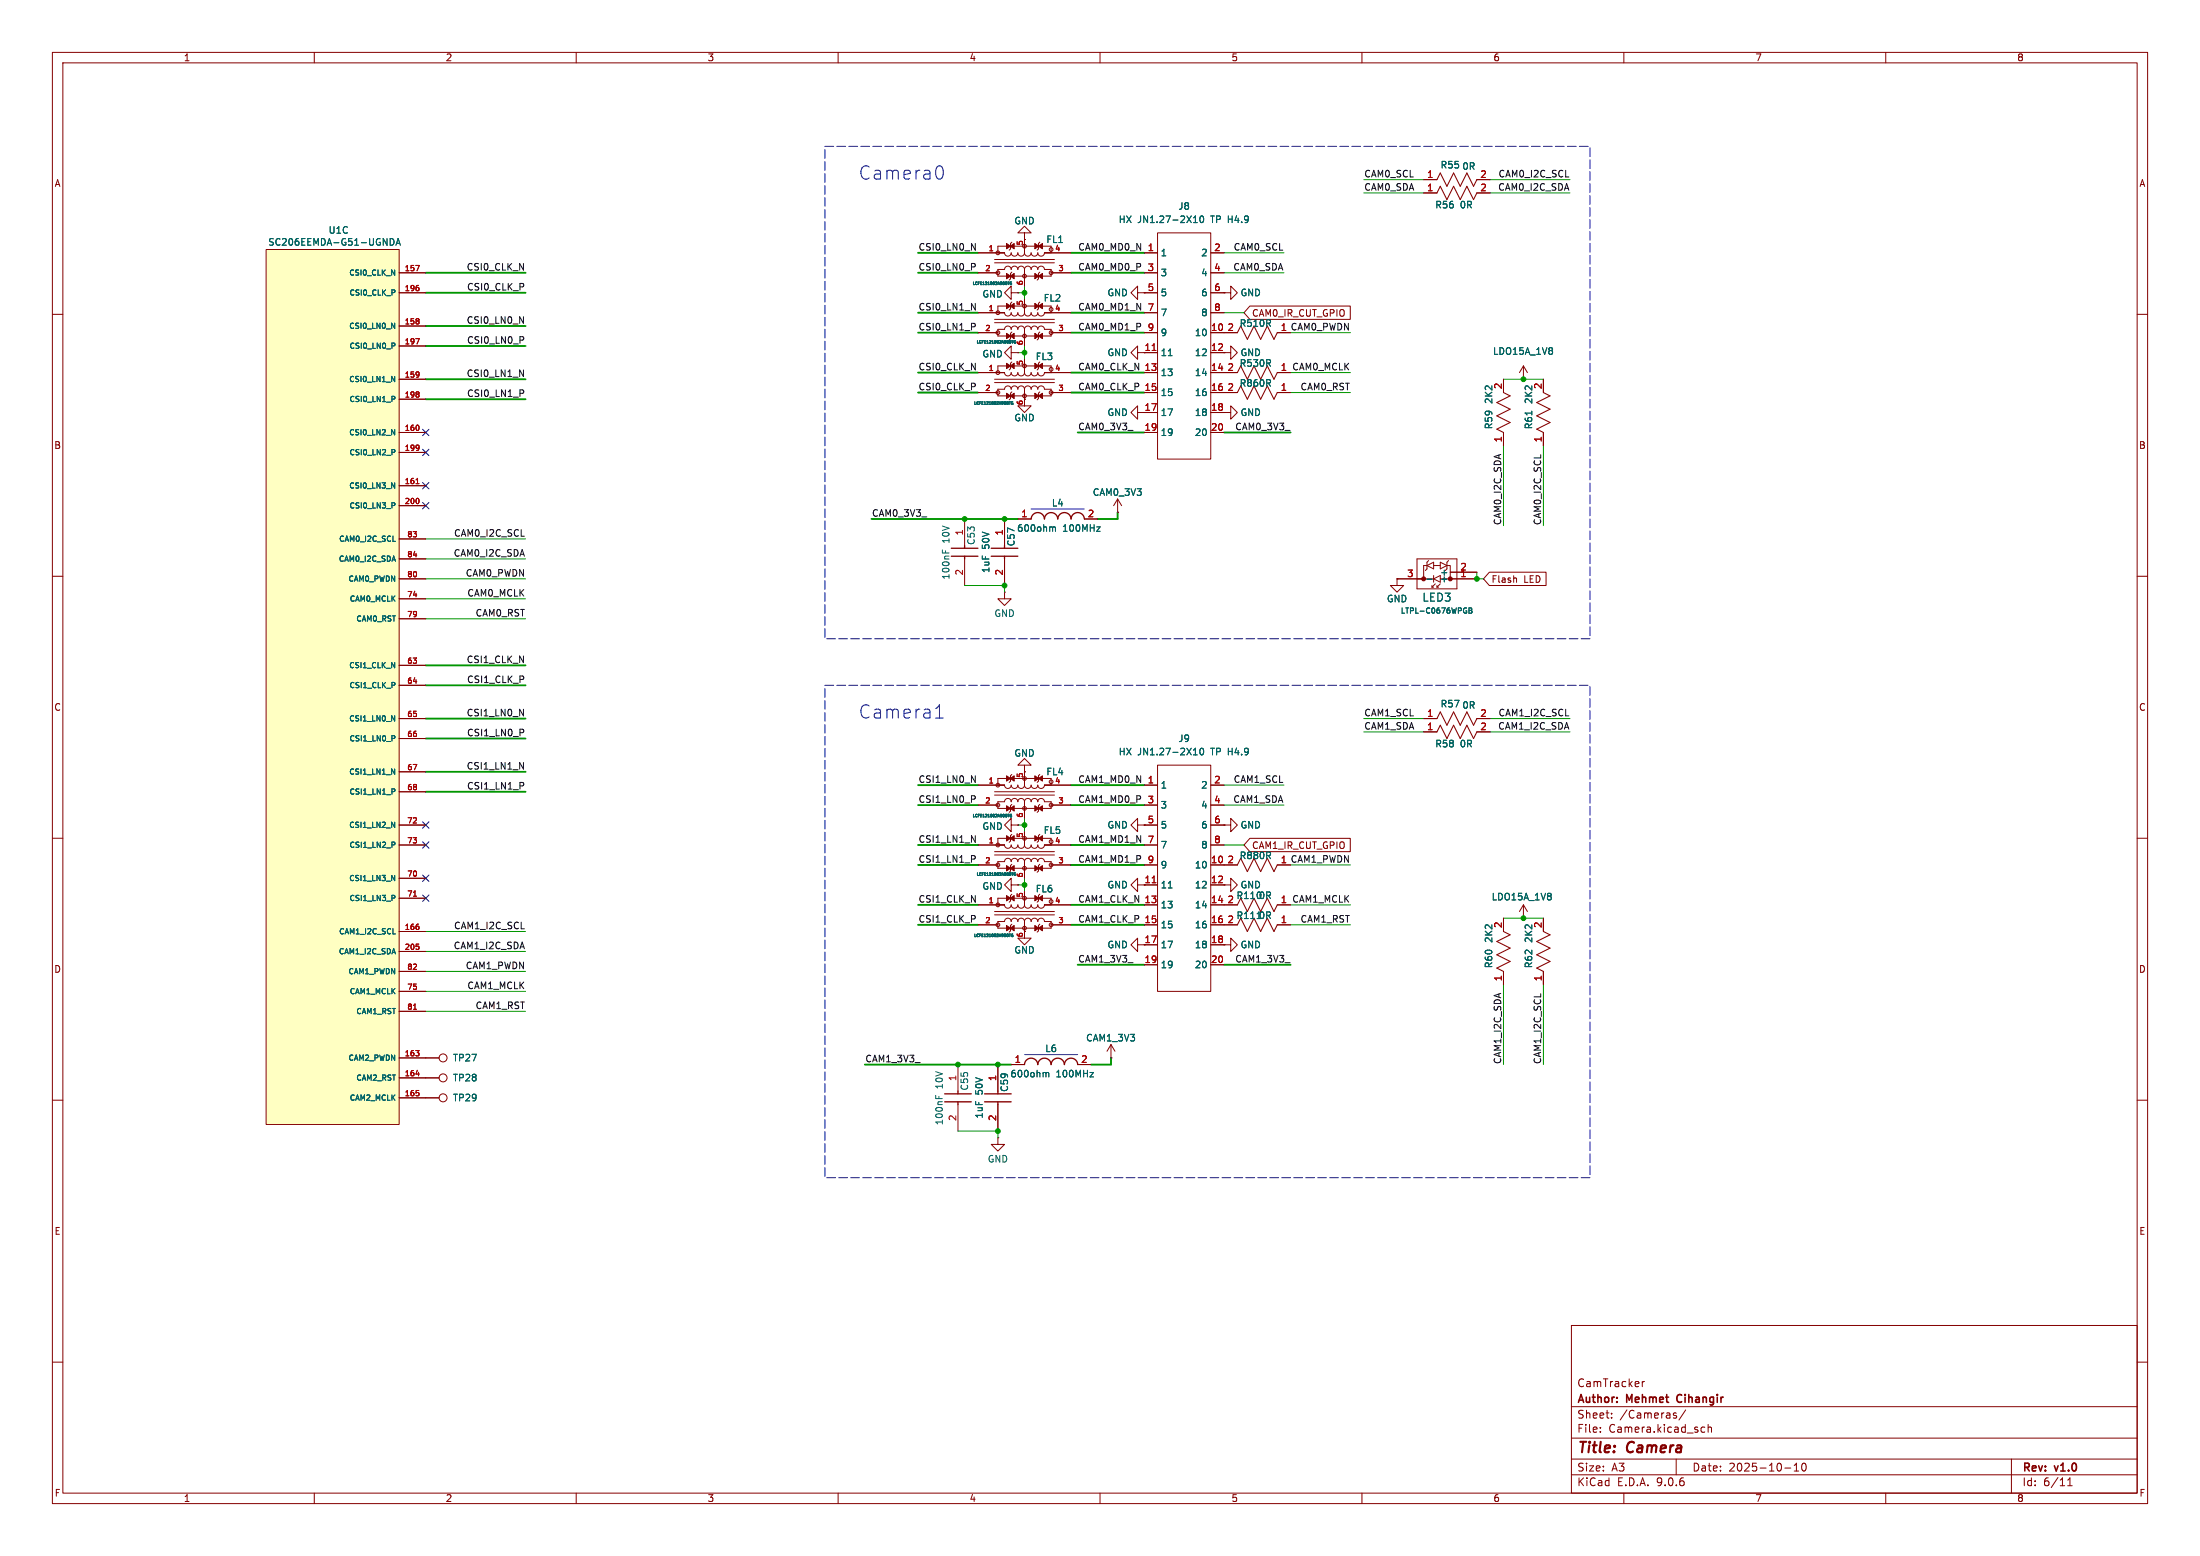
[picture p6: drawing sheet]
<svg xmlns="http://www.w3.org/2000/svg" width="420mm" height="297mm" viewBox="0 0 420 297" stroke-linecap="round" stroke-linejoin="round" font-family="sans-serif">
<g fill="none" stroke="#840000" stroke-width=".19">
<path d="M10 10h400v277h-400zM12 12h396v273h-396zM60 10v2M110 10v2M160 10v2M210 10v2M260 10v2M310 10v2M360 10v2M271.8 34.3h2.5M281.9 34.3h2.6M195.6 44.5h1.2l-1.2-1.3-1.3 1.3h1.3v1.2"/>
<path d="M195.6 45.7h.1M218.4 48.3h2.6M218.4 52.1h2.6M218.4 55.9h2.6M218.4 59.7h2.6M221 44.5h10.1v43.1h-10.1zM231.1 48.3h2.6M231.1 52.1h2.6M231.1 55.9h2.6M231.1 59.7h2.6M10 60h2M218.4 63.5h2.6"/>
<path d="M218.4 67.3h2.6M218.4 71.1h2.6M218.4 74.9h2.6M218.4 78.7h2.6M231.1 63.5h5.1M231.1 67.3h2.6M231.1 71.1h5.1M231.1 74.9h5.1M231.1 78.7h2.6M243.8 63.5h2.6M243.8 71.1h2.6M243.8 74.9h2.6"/>
<path d="M408 60h2M184.1 99.1v5M191.8 99.1v5M194.3 99.1h2.5M207 99.1h2.5M218.4 82.6h2.6M231.1 82.6h2.6M10 110h2M184.1 106.7v5.1M191.8 106.7v5.1M266.7 110.5h7M270.5 106.7h7.6v5.7h-7.6z"/>
<path d="M272.4 108h-.6v2.5M272.4 108l1.3-.7v1.3zM272.7 107l-.3 .3v1.3l-.3 .3M273.4 112.1h.3M273.4 111.8v.3M273.7 108h1.3M273.7 109.9v1.2M273.7 110.5l1.3 .6M274 111.4l-.6 .7M274.3 112.1h.3M274.3 111.8v.3M275 107.3l1.2 .7-1.2 .6z"/>
<path d="M275 111.4l-.7 .7M275 109.9l-1.3 .6M275.6 110.5h6.3M276.2 108h.7v2.5M276.5 107l-.3 .3v1.3M276.9 109.2h5M408 110h2M10 160h2M186.7 149.9h5.1a.63 .63 0 0 0 .6 .6 .63 .63 0 0 0 .6-.6 .63 .63 0 0 0 .7 .6 .63 .63 0 0 0 .6-.6 .63 .63 0 0 0 .6 .6 .63 .63 0 0 0 .7-.6M186.7 153.7h3.8M189.9 151.8h11.4M189.9 151.1h11.4"/>
<path d="M190.5 153h1.3a.63 .63 0 0 1 .6-.6 .63 .63 0 0 1 .6 .6 .63 .63 0 0 1 .7-.6 .63 .63 0 0 1 .6 .6 .63 .63 0 0 1 .6-.6 .63 .63 0 0 1 .7 .6 .63 .63 0 0 1 .6-.6 .63 .63 0 0 1 .6 .6 .63 .63 0 0 1 .7-.6 .63 .63 0 0 1 .6 .6 .63 .63 0 0 1 .7-.6 .63 .63 0 0 1 .6 .6h1.3v1.3h-10.2zM190.5 149.9v-1.3h10.2v1.3M193.2 153.5l-.3 .3v1l-.2 .3M193.2 147.8l-.3 .3v1l-.2 .3M195.6 149.9a.63 .63 0 0 0 .6 .6 .63 .63 0 0 0 .6-.6 .63 .63 0 0 0 .7 .6 .63 .63 0 0 0 .6-.6 .63 .63 0 0 0 .7 .6 .63 .63 0 0 0 .6-.6h5.1M195.6 147.3v2.6M195.6 153v3.2M198.5 153.5l-.3 .3v1l-.2 .3M198.5 147.8l-.3 .3v1l-.2 .3M200.7 153.7h3.8M408 160h2M186.7 172.7h5.1a.63 .63 0 0 0 .6 .7 .63 .63 0 0 0 .6-.7 .63 .63 0 0 0 .7 .7 .63 .63 0 0 0 .6-.7 .63 .63 0 0 0 .6 .7 .63 .63 0 0 0 .7-.7"/>
<path d="M186.7 176.5h3.8M189.9 174.6h11.4M189.9 174h11.4M190.5 175.9h1.3a.63 .63 0 0 1 .6-.6 .63 .63 0 0 1 .6 .6 .63 .63 0 0 1 .7-.6 .63 .63 0 0 1 .6 .6 .63 .63 0 0 1 .6-.6 .63 .63 0 0 1 .7 .6 .63 .63 0 0 1 .6-.6 .63 .63 0 0 1 .6 .6 .63 .63 0 0 1 .7-.6 .63 .63 0 0 1 .6 .6 .63 .63 0 0 1 .7-.6 .63 .63 0 0 1 .6 .6h1.3v1.3h-10.2zM190.5 172.7v-1.2h10.2v1.2M193.2 170.7l-.3 .2v1.1l-.2 .2M193.2 176.4l-.3 .3v1l-.2 .2M195.6 172.7a.63 .63 0 0 0 .6 .7 .63 .63 0 0 0 .6-.7 .63 .63 0 0 0 .7 .7 .63 .63 0 0 0 .6-.7 .63 .63 0 0 0 .7 .7 .63 .63 0 0 0 .6-.7h5.1M195.6 175.9v3.2h-1.3l1.3 1.2 1.2-1.2h-1.2v-1.3M195.6 177.8h.1M195.6 170.2v2.5M198.2 170.9v1.1l-.2 .2"/>
<path d="M198.5 176.4l-.3 .3v1l-.2 .2M200.7 176.5h3.8M233.7 168.9h1.2v-1.3l1.3 1.3-1.3 1.3v-1.3M233.7 168.9h.1M233.7 176.5h2.5M243.8 176.5h2.6M287 175.3v2.5M294.6 175.3v2.5M233.7 180.3h1.2v-1.2l1.3 1.2-1.3 1.3v-1.3M233.7 180.3h.1M287 185.4v2.6M294.6 185.4v2.6"/>
<path d="M10 210h2M81.3 201.9h2.5M81.3 209.6h2.5M81.3 205.7h2.5M408 210h2M300 253h108v32h-108zM10 260h2M300 278.5h108M300 274.5h108M300 268.5h108M305.5 273.2v.2M305.5 272.5v.1"/>
<path d="M307.7 270.5v.2M307.7 269.8v.1M313.5 263.7v1M313.9 263.7l-.2 .1-.2 .2M319.5 269.8h.5M319.5 270.1l.5 .2 .1 .1-.1 .2-.4 .1M320 278.5v3M321.8 269.1l-1.3 1.9M324.9 273.3h.5M324.9 272.5h.5M326.1 272.5l.2-.1 .4 .1v.9M326.1 271.9v1.5"/>
<path d="M342.5 279.7l.4-.4v1.5M344.1 279.4l.2-.1a.8 .8 0 0 1 .5 .7 .8 .8 0 0 1-.5 .8l-.2-.2-.2-.4zM384 278.5v6.5M408 260h2M60 285v2M110 285v2M160 285v2M210 285v2M260 285v2M300 281.5h108M310 285v2M340.7 280.2h1.2"/>
<path d="M342.5 280.8h.9M360 285v2M394.7 283.6h.9M394.7 282.5l.5-.4v1.5"/>
<circle cx="190.5" cy="153.7" r=".36"/>
<circle cx="190.5" cy="149.9" r=".36"/>
<circle cx="195.6" cy="148.6" r=".36"/>
<circle cx="195.6" cy="154.3" r=".36"/>
<circle cx="200.7" cy="149.2" r=".36"/>
<circle cx="200.7" cy="153.7" r=".36"/>
<circle cx="190.5" cy="176.5" r=".36"/>
<circle cx="190.5" cy="172.7" r=".36"/>
<circle cx="195.6" cy="177.2" r=".36"/>
<circle cx="195.6" cy="171.5" r=".36"/>
<circle cx="200.7" cy="172.1" r=".36"/>
<circle cx="200.7" cy="176.5" r=".36"/>
<circle cx="84.6" cy="209.5" r=".76"/>
<circle cx="84.6" cy="205.7" r=".76"/>
<circle cx="84.6" cy="201.9" r=".76"/>
</g>
<path d="M320.3 266.4l-.2 .4 .2 .7" fill="none" stroke="#840000" stroke-width=".3"/>
<path d="M274.3 34.3l.7-1.3 1.2 2.6 1.3-2.6 1.3 2.6 1.2-2.6 1.3 2.6 .6-1.3M236.2 63.5l.7-1.3 1.2 2.6 1.3-2.6 1.3 2.6 1.2-2.6 1.3 2.6 .6-1.3M236.2 74.9l.7-1.2 1.2 2.5 1.3-2.5 1.3 2.5 1.2-2.5 1.3 2.5 .6-1.3M236.2 71.1l.7-1.2 1.2 2.5 1.3-2.5 1.3 2.5 1.2-2.5 1.3 2.5 .6-1.3M236.2 176.5l.7-1.2 1.2 2.5 1.3-2.5 1.3 2.5 1.2-2.5 1.3 2.5 .6-1.3M287 177.8l1.3 .6-2.6 1.3 2.6 1.3-2.6 1.2 2.6 1.3-2.6 1.3 1.3 .6M294.6 177.8l1.3 .6-2.5 1.3 2.5 1.3-2.5 1.2 2.5 1.3-2.5 1.3 1.2 .6" fill="none" stroke="#840000" stroke-width=".2"/>
<path d="M196.8 99.1a1.27 1.27 0 0 1 1.3-1.3 1.27 1.27 0 0 1 1.3 1.3 1.27 1.27 0 0 1 1.3-1.3 1.27 1.27 0 0 1 1.2 1.3 1.27 1.27 0 0 1 1.3-1.3 1.27 1.27 0 0 1 1.3 1.3 1.27 1.27 0 0 1 1.2-1.3 1.27 1.27 0 0 1 1.3 1.3M181.6 104.6h5.1M181.6 106.2h5.1M184.1 104.1v.5M184.1 106.2v.5M189.2 104.6h5.1M189.2 106.2h5.1M191.8 104.1v.5M191.8 106.2v.5" fill="none" stroke="#840000" stroke-width=".25"/>
<path d="M196.8 97.2h10.2" fill="none" stroke="#00f" stroke-width=".19"/>
<g fill="none" stroke="#006464" stroke-width=".19">
<path d="M227.8 42.5h.8M228 41.5l.2-.3v1.3M229.2 41.3l.2-.1a.68 .68 0 0 1 .4 .7 .68 .68 0 0 1-.4 .6l-.3-.5zM223 67.9h.8M239.4 62.3h.7M179.9 104.9v.7M180.5 105.1v.5M200.9 100.8l.2-.2h.3l.1 .8M209.4 100.6h.6l-.6 .8h.6M272.4 110.6h1M280.4 116h.4l.2 .2-.2 .3 .2 .1v.3l-.2 .1h-.4zM280.4 116.5h.4"/>
<path d="M192.4 155.4h.3M193.1 155.4a.23 .23 0 0 0-.3 .3 .23 .23 0 0 0 .3 .2l-.1-.2M192.6 178.3h.3M193.4 178.3a.23 .23 0 0 0-.3 .2 .23 .23 0 0 0 .3 .2l-.1-.1"/>
</g>
<g fill="#840000" stroke="#840000" stroke-width=".19">
<path d="M192.8 154.3l.8-.5v1z"/>
<path d="M192.8 148.6l.8-.5v1z"/>
<path d="M192.2 153.8l.7 .5-.7 .5z"/>
<path d="M192.2 148.1l.7 .5-.7 .5z"/>
<path d="M198.2 154.3l.8-.5v1z"/>
<path d="M198.2 148.6l.8-.5v1z"/>
<path d="M197.5 153.8l.8 .5-.8 .5z"/>
<path d="M197.5 148.1l.8 .5-.8 .5z"/>
<path d="M192.8 177.2l.8-.5v1z"/>
<path d="M192.8 171.5l.8-.6v1.1z"/>
<path d="M192.2 176.7l.7 .5-.7 .5z"/>
<path d="M192.2 170.9l.7 .6-.7 .5z"/>
<path d="M198.2 177.2l.8-.5v1z"/>
<path d="M198.2 171.5l.8-.6v1.1z"/>
<path d="M197.5 176.7l.8 .5-.8 .5z"/>
<path d="M197.5 170.9l.8 .6-.8 .5z"/>
<circle cx="276.9" cy="110.5" r=".38"/>
<circle cx="271.8" cy="110.5" r=".38"/>
</g>
<path d="M220 66.9h.7" fill="none" stroke="#a90000" stroke-width=".19"/>
<path d="M50.8 47.6h25.4v167h-25.4z" fill="#ffffc2"/>
<g fill="none" stroke="#840000" stroke-width=".19">
<path d="M271.8 36.8h2.5M271.8 34.3h2.5M281.9 36.8h2.6M281.9 34.3h2.6M50.8 47.6h25.4v167h-25.4zM76.2 52.1h5.1M76.2 55.9h5.1M186.7 48.3h5.1a.63 .63 0 0 0 .6 .6 .63 .63 0 0 0 .6-.6 .63 .63 0 0 0 .7 .6 .63 .63 0 0 0 .6-.6 .63 .63 0 0 0 .6 .6 .63 .63 0 0 0 .7-.6M186.7 59.7h5.1a.63 .63 0 0 0 .6 .6 .63 .63 0 0 0 .6-.6 .63 .63 0 0 0 .7 .6 .63 .63 0 0 0 .6-.6 .63 .63 0 0 0 .6 .6 .63 .63 0 0 0 .7-.6M186.7 52.1h3.8M189.9 50.2h11.4M189.9 49.5h11.4"/>
<path d="M190.5 51.4h1.3a.63 .63 0 0 1 .6-.6 .63 .63 0 0 1 .6 .6 .63 .63 0 0 1 .7-.6 .63 .63 0 0 1 .6 .6 .63 .63 0 0 1 .6-.6 .63 .63 0 0 1 .7 .6 .63 .63 0 0 1 .6-.6 .63 .63 0 0 1 .6 .6 .63 .63 0 0 1 .7-.6 .63 .63 0 0 1 .6 .6 .63 .63 0 0 1 .7-.6 .63 .63 0 0 1 .6 .6h1.3v1.3h-10.2zM190.5 48.3v-1.3h10.2v1.3M190.5 59.7v-1.3h10.2v1.3M193 55.9v-1.3l-1.2 1.3 1.2 1.3v-1.3h1.3M193.2 46.2l-.3 .3v1l-.2 .3M193.2 51.9l-.3 .3v1l-.2 .3M193.2 57.7l-.3 .2v1l-.2 .3M194.3 55.9h.1M195.6 48.3a.63 .63 0 0 0 .6 .6 .63 .63 0 0 0 .6-.6 .63 .63 0 0 0 .7 .6 .63 .63 0 0 0 .6-.6 .63 .63 0 0 0 .7 .6 .63 .63 0 0 0 .6-.6h5.1M195.6 59.7a.63 .63 0 0 0 .6 .6 .63 .63 0 0 0 .6-.6 .63 .63 0 0 0 .7 .6 .63 .63 0 0 0 .6-.6 .63 .63 0 0 0 .7 .6 .63 .63 0 0 0 .6-.6h5.1M195.6 45.7h.1M195.6 45.7v2.6"/>
<path d="M195.6 51.4v3.2M195.6 57.2v2.5M198.5 46.2l-.3 .3v1l-.2 .3M198.5 51.9l-.3 .3v1l-.2 .3M198.5 57.7l-.3 .2v1l-.2 .3M200.7 52.1h3.8M217.2 55.9v-1.3l-1.3 1.3 1.3 1.3v-1.3h1.2M218.4 55.9h.1M218.4 52.1h2.6M218.4 55.9h2.6M218.4 48.3h2.6M218.4 59.7h2.6"/>
<path d="M231.1 52.1h2.6M231.1 55.9h2.6M231.1 48.3h2.6M231.1 59.7h2.6M233.7 55.9h1.2v-1.3l1.3 1.3-1.3 1.3v-1.3M233.7 55.9h.1M238.6 58.4h19.2v2.6h-19.2l-1.1-1.3zM76.2 62.2h5.1M76.2 66h5.1M76.2 72.4h5.1M76.2 76.2h5.1M186.7 71.1h5.1a.63 .63 0 0 0 .6 .7 .63 .63 0 0 0 .6-.7 .63 .63 0 0 0 .7 .7 .63 .63 0 0 0 .6-.7 .63 .63 0 0 0 .6 .7 .63 .63 0 0 0 .7-.7"/>
<path d="M186.7 63.5h3.8M186.7 74.9h3.8M189.9 72.4h11.4M189.9 61.6h11.4M189.9 61h11.4M189.9 73h11.4M190.5 62.9h1.3a.63 .63 0 0 1 .6-.7 .63 .63 0 0 1 .6 .7 .63 .63 0 0 1 .7-.7 .63 .63 0 0 1 .6 .7 .63 .63 0 0 1 .6-.7 .63 .63 0 0 1 .7 .7 .63 .63 0 0 1 .6-.7 .63 .63 0 0 1 .6 .7 .63 .63 0 0 1 .7-.7 .63 .63 0 0 1 .6 .7 .63 .63 0 0 1 .7-.7 .63 .63 0 0 1 .6 .7h1.3v1.2h-10.2zM190.5 74.3h1.3a.63 .63 0 0 1 .6-.6 .63 .63 0 0 1 .6 .6 .63 .63 0 0 1 .7-.6 .63 .63 0 0 1 .6 .6 .63 .63 0 0 1 .6-.6 .63 .63 0 0 1 .7 .6 .63 .63 0 0 1 .6-.6 .63 .63 0 0 1 .6 .6 .63 .63 0 0 1 .7-.6 .63 .63 0 0 1 .6 .6 .63 .63 0 0 1 .7-.6 .63 .63 0 0 1 .6 .6h1.3v1.3h-10.2zM190.5 71.1v-1.2h10.2v1.2M193 67.3v-1.3l-1.2 1.3 1.2 1.3v-1.3h1.3M193.2 63.4l-.3 .2v1l-.2 .3M193.2 69.1l-.3 .2v1.1l-.2 .2"/>
<path d="M193.2 74.8l-.3 .3v1l-.2 .2M194.3 67.3h.1M195.6 71.1a.63 .63 0 0 0 .6 .7 .63 .63 0 0 0 .6-.7 .63 .63 0 0 0 .7 .7 .63 .63 0 0 0 .6-.7 .63 .63 0 0 0 .7 .7 .63 .63 0 0 0 .6-.7h5.1M195.6 74.3v3.2h-1.3l1.3 1.2 1.2-1.2h-1.2v-1.3M195.6 76.2h.1M195.6 62.9v3.1M195.6 68.6v2.5M198.2 69.3v1.1l-.2 .2M198.5 63.4l-.3 .2v1l-.2 .3M198.5 74.8l-.3 .3v1l-.2 .2M200.7 63.5h3.8M200.7 74.9h3.8"/>
<path d="M217.2 67.3v-1.3l-1.3 1.3 1.3 1.3v-1.3h3.8M217.2 78.7v-1.2l-1.3 1.2 1.3 1.3v-1.3h3.8M218.4 63.5h2.6M218.4 71.1h2.6M218.4 74.9h2.6M231.1 63.5h5.1M231.1 71.1h5.1M231.1 74.9h5.1M231.1 67.3h2.6M231.1 78.7h2.6M233.7 78.7h1.2v-1.2l1.3 1.2-1.3 1.3v-1.3M233.7 78.7h.1"/>
<path d="M233.7 67.3h1.2v-1.3l1.3 1.3-1.3 1.3v-1.3M233.7 67.3h.1M243.8 63.5h2.6M243.8 71.1h2.6M243.8 74.9h2.6M287 72.4v2.5M290.8 72.4h.1M290.8 69.9v2.5M290.8 69.9l-.7 1.2M290.8 69.9l.8 1.2M294.6 72.4v2.5M76.2 82.6h5.1"/>
<path d="M76.2 86.4h5.1M76.2 92.7h5.1M76.2 96.5h5.1M191.8 99.1v5M194.3 99.1h2.5M207 99.1h2.5M213.4 97.8h.1M213.4 95.3l-.8 1.2M213.4 95.3l.7 1.2M213.4 95.3v2.5M218.4 82.6h2.6M231.1 82.6h2.6"/>
<path d="M287 82.6v2.5M294.6 82.6v2.5M76.2 102.9h5.1M76.2 106.7h5.1M76.2 110.5h5.1M76.2 114.3h5.1M76.2 118.1h5.1M191.8 113v1.3h1.2l-1.2 1.3-1.3-1.3h1.3M191.8 113h.1M191.8 106.7v5.1M266.7 110.5v1.3h1.3l-1.3 1.2-1.3-1.2h1.3M266.7 110.5h.1"/>
<path d="M266.7 110.5h5.1M276.9 110.5h5M276.9 109.2h5M284.3 109.2h10.8v2.6h-10.8l-1.1-1.3zM289.5 110.4v.8M76.2 127h5.1M76.2 130.8h5.1M76.2 137.2h5.1M271.8 137.2h2.5M271.8 139.7h2.5M281.9 137.2h2.6M281.9 139.7h2.6"/>
<path d="M76.2 141h5.1M76.2 147.3h5.1M76.2 151.1h5.1M76.2 157.5h5.1M186.7 149.9h5.1M186.7 153.7h3.8M193 157.5v-1.3l-1.2 1.3 1.2 1.3v-1.3h1.3M193.2 159.3l-.3 .2v1l-.2 .3M194.3 157.5h.1M195.6 146.1h1.2l-1.2-1.3-1.3 1.3h1.3v1.2M195.6 147.3h.1M195.6 147.3v1.3"/>
<path d="M195.6 154.9v1.3M195.6 158.8v2.5M198.5 159.3l-.3 .2v1l-.2 .3M199.4 149.9h5.1M200.7 153.7h3.8M217.2 157.5v-1.3l-1.3 1.3 1.3 1.3v-1.3h1.2M218.4 157.5h.1M218.4 157.5h2.6M218.4 149.9h2.6M218.4 153.7h2.6M221 146.1h10.1v43.1h-10.1zM231.1 157.5h2.6"/>
<path d="M231.1 149.9h2.6M231.1 153.7h2.6M233.7 157.5h1.2v-1.3l1.3 1.3-1.3 1.3v-1.3M233.7 157.5h.1M76.2 161.3h5.1M76.2 167.6h5.1M76.2 171.5h5.1M76.2 177.8h5.1M186.7 161.3h5.1a.63 .63 0 0 0 .6 .6 .63 .63 0 0 0 .6-.6 .63 .63 0 0 0 .7 .6 .63 .63 0 0 0 .6-.6 .63 .63 0 0 0 .6 .6 .63 .63 0 0 0 .7-.6M186.7 165.1h3.8M186.7 172.7h5.1M186.7 176.5h3.8"/>
<path d="M189.9 163.2h11.4M189.9 162.6h11.4M190.5 164.5h1.3a.63 .63 0 0 1 .6-.7 .63 .63 0 0 1 .6 .7 .63 .63 0 0 1 .7-.7 .63 .63 0 0 1 .6 .7 .63 .63 0 0 1 .6-.7 .63 .63 0 0 1 .7 .7 .63 .63 0 0 1 .6-.7 .63 .63 0 0 1 .6 .7 .63 .63 0 0 1 .7-.7 .63 .63 0 0 1 .6 .7 .63 .63 0 0 1 .7-.7 .63 .63 0 0 1 .6 .7h1.3v1.2h-10.2zM190.5 161.3v-1.3h10.2v1.3M193 168.9v-1.3l-1.2 1.3 1.2 1.3v-1.3h1.3M193.2 165l-.3 .2v1l-.2 .3M194.3 168.9h.1M195.6 161.3a.63 .63 0 0 0 .6 .6 .63 .63 0 0 0 .6-.6 .63 .63 0 0 0 .7 .6 .63 .63 0 0 0 .6-.6 .63 .63 0 0 0 .7 .6 .63 .63 0 0 0 .6-.6h5.1M195.6 177.8h.1M195.6 164.5v3.1M195.6 170.2v1.3M195.6 177.8v1.3"/>
<path d="M198.5 165l-.3 .2v1l-.2 .3M199.4 172.7h5.1M200.7 165.1h3.8M200.7 176.5h3.8M217.2 168.9v-1.3l-1.3 1.3 1.3 1.3v-1.3h3.8M218.4 161.3h2.6M218.4 165.1h2.6M218.4 172.7h2.6M218.4 176.5h2.6M231.1 161.3h2.6M231.1 165.1h5.1M231.1 168.9h2.6"/>
<path d="M231.1 172.7h5.1M231.1 176.5h5.1M233.7 168.9h.1M238.6 160h19.2v2.6h-19.2l-1.1-1.3zM243.8 165.1h2.6M243.8 172.7h2.6M243.8 176.5h2.6M287 175.3v2.5M290.8 175.3h.1M290.8 172.7l-.7 1.3M290.8 172.7l.8 1.3M290.8 172.7v2.6"/>
<path d="M294.6 175.3v2.5M76.2 181.6h5.1M76.2 185.4h5.1M76.2 189.2h5.1M76.2 193h5.1M212.1 199.4l-.8 1.3M212.1 199.4l.8 1.3M212.1 199.4v2.5M217.2 180.3v-1.2l-1.3 1.2 1.3 1.3v-1.3h3.8M218.4 184.2h2.6M231.1 180.3h2.6M231.1 184.2h2.6"/>
<path d="M233.7 180.3h.1M287 185.4v2.6M294.6 185.4v2.6M76.2 201.9h7.6M76.2 205.7h7.6M76.2 209.6h7.6M182.9 203.2v5.1M182.9 210.8v5.1M190.5 217.2v1.2h1.3l-1.3 1.3-1.3-1.3h1.3M190.5 217.2h.1M190.5 203.2v5.1M190.5 210.8v5.1"/>
<path d="M193 203.2h2.6M205.7 203.2h2.6M212.1 201.9h.1"/>
<circle cx="190.5" cy="52.1" r=".36"/>
<circle cx="190.5" cy="59.7" r=".36"/>
<circle cx="190.5" cy="48.3" r=".36"/>
<circle cx="195.6" cy="52.7" r=".36"/>
<circle cx="195.6" cy="47" r=".36"/>
<circle cx="195.6" cy="58.4" r=".36"/>
<circle cx="200.7" cy="47.6" r=".36"/>
<circle cx="200.7" cy="52.1" r=".36"/>
<circle cx="200.7" cy="59.1" r=".36"/>
<circle cx="190.5" cy="74.9" r=".36"/>
<circle cx="190.5" cy="63.5" r=".36"/>
<circle cx="190.5" cy="71.1" r=".36"/>
<circle cx="195.6" cy="69.9" r=".36"/>
<circle cx="195.6" cy="64.1" r=".36"/>
<circle cx="195.6" cy="75.6" r=".36"/>
<circle cx="200.7" cy="74.9" r=".36"/>
<circle cx="200.7" cy="70.5" r=".36"/>
<circle cx="200.7" cy="63.5" r=".36"/>
<circle cx="190.5" cy="165.1" r=".36"/>
<circle cx="190.5" cy="161.3" r=".36"/>
<circle cx="195.6" cy="160" r=".36"/>
<circle cx="195.6" cy="165.7" r=".36"/>
<circle cx="200.7" cy="160.7" r=".36"/>
<circle cx="200.7" cy="165.1" r=".36"/>
</g>
<g fill="none" stroke="#a90000" stroke-width=".19">
<path d="M79.4 50.7h.6l-.4 1M79.9 55v.4M79.4 64.6h.6l-.4 1.1M79.9 60.9v.3M79.9 61.4v.3M79.9 71.1v.7M79.9 74.9v.2M79.9 75.3v.4M80 71.4l-.1 .1M220 66.9h.7M79.4 92.3h.6M79.9 81.3v.7"/>
<path d="M79.9 85.1v.6M79.9 95.3v.6M80 85.4l-.1 .1M78.9 171.1h.6M79.9 176.9v.4M220 168.5h.7M78.9 192.7h.6M79.9 180.7v.4M79.4 200.5h.6l-.3 .4M79.4 205h.6M79.9 201v.4M79.9 208.6v.5"/>
</g>
<g fill="none" stroke="#006464" stroke-width=".19">
<path d="M74.5 45.5a.64 .64 0 0 1 .7 .7 .64 .64 0 0 1-.7 .6zM75.6 46.8l.4-1.3 .4 1.3M75.7 46.4h.6M192.4 53.8h.3M193.1 53.8a.23 .23 0 0 0-.3 .3 .23 .23 0 0 0 .3 .2l-.1-.2M227.8 42.5h.8M228 41.5l.2-.3v1.3M229.2 41.3l.2-.1a.68 .68 0 0 1 .4 .7 .68 .68 0 0 1-.4 .6l-.3-.5zM74.8 61.7l.5 1v-1M74.8 71.8l.5 1.1v-1.1M75.2 65.5l.2 .2-.2 .3M75.2 75.6l.2 .2-.2 .4"/>
<path d="M192.6 76.7h.3M193.1 65h.3M193.4 76.7a.23 .23 0 0 0-.3 .2 .23 .23 0 0 0 .3 .2l-.1-.1M193.8 65.3h.1M193.9 65a.24 .24 0 0 0-.3 .3 .24 .24 0 0 0 .3 .2M223 67.9h.8M239.4 62.3h.7M292.4 78.5v.7M296.3 66.5v.3M296.3 67v.5M74.8 82l.5 1v-1M74.8 92.2l.5 1v-1"/>
<path d="M75.2 85.8l.2 .2-.2 .3M75.2 96l.2 .2-.2 .3M200.9 100.8l.2-.2h.3l.1 .8M209.4 100.6h.6l-.6 .8h.6M272.4 110.6h1M280.4 116h.4l.2 .2-.2 .3 .2 .1v.3l-.2 .1h-.4zM280.4 116.5h.4M74.8 136.6l.5 1v-1M74.8 146.8l.5 1v-1M74.8 156.9l.5 1v-1M75.2 140.4l.2 .2-.2 .3M75.2 150.6l.2 .2-.2 .3"/>
<path d="M192.4 155.4h.3M193.1 155.4a.23 .23 0 0 0-.3 .3 .23 .23 0 0 0 .3 .2l-.1-.2M227.8 144.1h.8M228 143.1l.2-.3v1.3M229.2 142.9l.2-.1a.68 .68 0 0 1 .4 .7 .68 .68 0 0 1-.4 .6l-.3-.5zM74.8 167.1l.5 1v-1M75.2 160.7l.2 .2-.2 .4M75.2 170.9l.2 .2-.2 .3M192.6 178.3h.3M193.1 166.6h.3M193.4 178.3a.23 .23 0 0 0-.3 .2 .23 .23 0 0 0 .3 .2l-.1-.1M193.8 166.9h.1"/>
<path d="M193.9 166.6a.24 .24 0 0 0-.3 .3 .24 .24 0 0 0 .3 .2M223 169.5h.8M296.1 170.6v.3M296.1 171.2v.5M178.6 209.1v.6M179.2 209.3v.4M199.7 204.9l.2-.2 .3 .1v.8M208.1 204.7h.6l-.6 .9h.6"/>
</g>
<g fill="#840000" stroke="#840000" stroke-width=".19">
<path d="M192.8 165.7l.8-.5v1z"/>
<path d="M192.8 160l.8-.5v1z"/>
<path d="M192.2 165.2l.7 .5-.7 .5z"/>
<path d="M192.2 159.5l.7 .5-.7 .5z"/>
<path d="M198.2 165.7l.8-.5v1z"/>
<path d="M198.2 160l.8-.5v1z"/>
<path d="M197.5 165.2l.8 .5-.8 .5z"/>
<path d="M197.5 159.5l.8 .5-.8 .5z"/>
<path d="M192.8 52.7l.8-.5v1z"/>
<path d="M192.8 47l.8-.5v1z"/>
<path d="M192.2 52.2l.7 .5-.7 .5z"/>
<path d="M192.2 46.5l.7 .5-.7 .5z"/>
<path d="M198.2 52.7l.8-.5v1z"/>
<path d="M198.2 47l.8-.5v1z"/>
<path d="M197.5 52.2l.8 .5-.8 .5z"/>
<path d="M197.5 46.5l.8 .5-.8 .5z"/>
<path d="M192.8 64.1l.8-.5v1z"/>
<path d="M192.8 58.4l.8-.5v1z"/>
<path d="M192.2 63.6l.7 .5-.7 .5z"/>
<path d="M192.2 57.9l.7 .5-.7 .5z"/>
<path d="M198.2 64.1l.8-.5v1z"/>
<path d="M198.2 58.4l.8-.5v1z"/>
<path d="M197.5 63.6l.8 .5-.8 .5z"/>
<path d="M197.5 57.9l.8 .5-.8 .5z"/>
<path d="M192.8 75.6l.8-.5v1z"/>
<path d="M192.8 69.9l.8-.6v1.1z"/>
<path d="M192.2 75.1l.7 .5-.7 .5z"/>
<path d="M192.2 69.3l.7 .6-.7 .5z"/>
<path d="M198.2 75.6l.8-.5v1z"/>
<path d="M198.2 69.9l.8-.6v1.1z"/>
<path d="M197.5 75.1l.8 .5-.8 .5z"/>
<path d="M197.5 69.3l.8 .6-.8 .5z"/>
</g>
<path d="M274.3 36.8l.7-1.2 1.2 2.5 1.3-2.5 1.3 2.5 1.2-2.5 1.3 2.5 .6-1.3M287 74.9l1.3 .7-2.6 1.2 2.6 1.3-2.6 1.3 2.6 1.2-2.6 1.3 1.3 .7M294.6 74.9l1.3 .7-2.5 1.2 2.5 1.3-2.5 1.3 2.5 1.2-2.5 1.3 1.2 .7M274.3 137.2l.7-1.3 1.2 2.5 1.3-2.5 1.3 2.5 1.2-2.5 1.3 2.5 .6-1.2M274.3 139.7l.7-1.3 1.2 2.6 1.3-2.6 1.3 2.6 1.2-2.6 1.3 2.6 .6-1.3M236.2 165.1l.7-1.3 1.2 2.6 1.3-2.6 1.3 2.6 1.2-2.6 1.3 2.6 .6-1.3M236.2 172.7l.7-1.2 1.2 2.5 1.3-2.5 1.3 2.5 1.2-2.5 1.3 2.5 .6-1.3" fill="none" stroke="#840000" stroke-width=".2"/>
<path d="M180.3 208.8h5.1M180.3 210.3h5.1M182.9 208.3v.5M182.9 210.3v.5M188 208.8h5M188 210.3h5M190.5 208.3v.5M190.5 210.3v.5M195.6 203.2a1.27 1.27 0 0 1 1.2-1.2 1.27 1.27 0 0 1 1.3 1.2 1.27 1.27 0 0 1 1.3-1.2 1.27 1.27 0 0 1 1.3 1.2 1.27 1.27 0 0 1 1.2-1.2 1.27 1.27 0 0 1 1.3 1.2 1.27 1.27 0 0 1 1.3-1.2 1.27 1.27 0 0 1 1.2 1.2" fill="none" stroke="#840000" stroke-width=".25"/>
<path d="M195.6 201.3h10.1" fill="none" stroke="#00f" stroke-width=".19"/>
<g fill="none" stroke="#0f0f0f" stroke-width=".19">
<path d="M185.5 46.5l.7 1.2v-1.2M185.5 57.9l.7 1.3v-1.3M186.1 50.3l.1 .2-.1 .4M99.2 60.4l.7 1.3v-1.3M99.2 70.6l.7 1.3v-1.3M99.9 64.3l.1 .2-.1 .4M99.9 74.5l.1 .2-.1 .3M186.1 61.8l.1 .2-.1 .3M99.2 135.4l.7 1.2v-1.2M99.9 139.2l.1 .2-.1 .4M99.2 145.5l.7 1.3v-1.3M99.9 149.4l.1 .2-.1 .4"/>
<path d="M185.5 148.1l.7 1.2v-1.2M185.5 159.5l.7 1.3v-1.3M186.1 151.9l.1 .2-.1 .4M186.1 163.4l.1 .2-.1 .3"/>
</g>
<g fill="none" stroke="#009600" stroke-width=".36">
<path d="M81.3 55.9h19M81.3 52.1h19M175.3 48.3h11.4M175.3 52.1h11.4M175.3 59.7h11.4M204.5 48.3h13.9M204.5 52.1h13.9M204.5 59.7h13.9M81.3 76.2h19M81.3 66h19M81.3 62.2h19M81.3 72.4h19"/>
<path d="M175.3 63.5h11.4M175.3 74.9h11.4M175.3 71.1h11.4M204.5 63.5h13.9M204.5 74.9h13.9M204.5 71.1h13.9M166.4 99.1h27.9M205.7 82.6h12.7M213.4 97.8v1.3h-3.9M233.7 82.6h12.7M81.3 130.8h19M81.3 127h19"/>
<path d="M81.3 137.2h19M81.3 151.1h19M81.3 141h19M81.3 147.3h19M175.3 149.9h11.4M175.3 153.7h11.4M204.5 149.9h13.9M204.5 153.7h13.9M175.3 161.3h11.4M175.3 176.5h11.4M175.3 172.7h11.4M175.3 165.1h11.4"/>
<path d="M204.5 161.3h13.9M204.5 176.5h13.9M204.5 172.7h13.9M204.5 165.1h13.9M205.7 184.2h12.7M233.7 184.2h12.7M165.1 203.2h27.9M212.1 201.9v1.3h-3.8"/>
</g>
<g fill="none" stroke="#009600" stroke-width=".19">
<path d="M260.3 34.3h11.5M260.3 36.8h11.5M284.5 34.3h15.2M284.5 36.8h15.2M194.3 55.9h1.3M195.6 54.6v2.6M233.7 48.3h11.4M233.7 52.1h11.4M233.7 59.7h3.8M194.3 67.3h1.3M195.6 66v2.6M195.6 76.2v1.3"/>
<path d="M246.4 74.9h11.4M246.4 63.5h11.4M246.4 71.1h11.4M287 72.4h7.6M287 85.1v15.2M294.6 85.1v15.2M81.3 102.9h19M81.3 106.7h19M81.3 118.1h19M81.3 110.5h19M81.3 114.3h19M184.1 111.8h7.7v1.2"/>
<path d="M281.9 109.2v1.3h1.3M260.3 139.7h11.5M260.3 137.2h11.5M284.5 139.7h15.2M284.5 137.2h15.2M194.3 157.5h1.3M195.6 156.2v2.6M233.7 153.7h11.4M233.7 149.9h11.4M81.3 177.8h19M194.3 168.9h1.3M195.6 167.6v2.6"/>
<path d="M195.6 177.8v1.3M233.7 161.3h3.8M246.4 165.1h11.4M246.4 172.7h11.4M246.4 176.5h11.4M287 175.3h7.6M81.3 193h19M81.3 185.4h19M81.3 181.6h19M81.3 189.2h19M287 188v15.2M294.6 188v15.2"/>
<path d="M182.9 215.9h7.6v1.3"/>
</g>
<g fill="none" stroke="#000084" stroke-width=".19">
<path d="M80.7 85.8l1.2 1.2M80.7 81.9l1.2 1.3M80.7 92.1l1.2 1.2M80.7 95.9l1.2 1.2M81.9 85.8l-1.2 1.2M81.9 81.9l-1.2 1.3M81.9 92.1l-1.2 1.2M81.9 95.9l-1.2 1.2M80.7 156.9l1.2 1.2M81.9 156.9l-1.2 1.2M80.7 160.7l1.2 1.2M80.7 167l1.2 1.2"/>
<path d="M80.7 170.8l1.2 1.3M81.9 160.7l-1.2 1.2M81.9 167l-1.2 1.2M81.9 170.8l-1.2 1.3"/>
</g>
<path d="M179.5 31.7a1.59 1.59 0 0 1 0 2.5M178.6 137.1h1.5M178.9 135.1l.4-.6v2.6" fill="none" stroke="#0000c2" stroke-width=".19"/>
<path d="M157.5 27.9h146v94h-146zM157.5 130.8h146v94h-146z" fill="none" stroke="#0000c2" stroke-width=".19" stroke-dasharray="1.7 .6"/>
<g fill="#009600" stroke="#009600" stroke-width=".19">
<circle cx="195.6" cy="55.9" r=".46"/>
<circle cx="195.6" cy="67.3" r=".46"/>
<circle cx="184.1" cy="99.1" r=".46"/>
<circle cx="191.8" cy="99.1" r=".46"/>
<circle cx="182.9" cy="203.2" r=".46"/>
<circle cx="190.5" cy="203.2" r=".46"/>
<circle cx="195.6" cy="157.5" r=".46"/>
<circle cx="190.5" cy="215.9" r=".46"/>
<circle cx="191.8" cy="111.8" r=".46"/>
<circle cx="281.9" cy="110.5" r=".46"/>
<circle cx="290.8" cy="72.4" r=".46"/>
<circle cx="195.6" cy="168.9" r=".46"/>
<circle cx="290.8" cy="175.3" r=".46"/>
</g>
<g font-size="3.5" fill="#0000c2">
<text x="163.9" y="34.5">Camera0</text>
<text x="163.9" y="137.4">Camera1</text>
</g>
<g font-size="2.8" fill="#840000">
<text x="301" y="277.9">Title:</text>
<text x="310.6" y="277.9">Camera</text>
</g>
<text font-size="2.1" fill="#006464" x="271.4" y="115">LED3</text>
<g font-size="2.1" fill="#840000">
<text x="301" y="268.2">Author:</text>
<text x="301" y="265">CamTracker</text>
<text x="310.6" y="268.2">Mehmet</text>
<text x="320.8" y="268.2">Cihangir</text>
<text x="301" y="273.7">File:</text>
<text x="301" y="271">Sheet:</text>
<text x="307.1" y="273.7">Camera.kicad_sch</text>
<text x="309.2" y="271">/Cameras/</text>
<text x="301" y="281.1">Size:</text>
<text x="307.6" y="281.1">A3</text>
<text x="323" y="281.1">Date:</text>
<text x="330" y="281.1">2025-10-10</text>
<text x="386" y="281.3">Rev:</text>
<text x="392.4" y="281.3">v1.0</text>
<text x="301" y="283.9">KiCad</text>
<text x="308.7" y="283.9">E.D.A.</text>
<text x="316.3" y="283.9">9.0.6</text>
<text x="386" y="283.9">Id:</text>
<text x="390.1" y="283.9">6/11</text>
</g>
<g font-size="1.8" fill="#840000">
<text x="35" y="11.9">1</text>
<text x="85" y="11.9">2</text>
<text x="135" y="11.9">3</text>
<text x="185" y="11.9">4</text>
<text x="235" y="11.9">5</text>
<text x="285" y="11.9">6</text>
<text x="335" y="11.9">7</text>
<text x="385" y="11.9">8</text>
<text x="10.3" y="35.9">A</text>
<text x="408.3" y="35.9">A</text>
<text x="238.9" y="60.6">CAM0_IR_CUT_GPIO</text>
<text x="218.4" y="67.1">11</text>
<text x="218.4" y="78.5">17</text>
<text x="10.3" y="85.9">B</text>
<text x="408.2" y="85.9">B</text>
<text x="284.6" y="111.4">Flash</text>
<text x="290.9" y="111.4">LED</text>
<text x="10.3" y="135.9">C</text>
<text x="408.2" y="135.9">C</text>
<text x="238.9" y="162.2">CAM1_IR_CUT_GPIO</text>
<text x="218.4" y="168.7">11</text>
<text x="10.3" y="185.9">D</text>
<text x="218.4" y="180.1">17</text>
<text x="408.2" y="185.9">D</text>
<text x="10.3" y="235.9">E</text>
<text x="408.3" y="235.9">E</text>
<text x="10.3" y="285.9">F</text>
<text x="35" y="286.9">1</text>
<text x="85" y="286.9">2</text>
<text x="135" y="286.9">3</text>
<text x="185" y="286.9">4</text>
<text x="235" y="286.9">5</text>
<text x="285" y="286.9">6</text>
<text x="335" y="286.9">7</text>
<text x="385" y="286.9">8</text>
<text x="408.3" y="285.9">F</text>
</g>
<g font-size="1.8" fill="#0f0f0f">
<text x="260.3" y="33.9">CAM0_SCL</text>
<text x="286" y="33.9">CAM0_I2C_SCL</text>
<text x="260.3" y="36.5">CAM0_SDA</text>
<text x="285.9" y="36.5">CAM0_I2C_SDA</text>
<text x="175.3" y="47.9">CSI0_LN0_N</text>
<text x="205.7" y="47.9">CAM0_MD0_N</text>
<text x="235.4" y="47.9">CAM0_SCL</text>
<text x="89" y="51.7">CSI0_CLK_N</text>
<text x="175.3" y="51.7">CSI0_LN0_P</text>
<text x="205.7" y="51.7">CAM0_MD0_P</text>
<text x="235.4" y="51.7">CAM0_SDA</text>
<text x="89.1" y="55.5">CSI0_CLK_P</text>
<text x="175.3" y="59.3">CSI0_LN1_N</text>
<text x="205.7" y="59.3">CAM0_MD1_N</text>
<text x="89" y="61.9">CSI0_LN0_N</text>
<text x="89.1" y="65.7">CSI0_LN0_P</text>
<text x="175.3" y="63.2">CSI0_LN1_P</text>
<text x="205.7" y="63.2">CAM0_MD1_P</text>
<text x="244.4" y="63.2">1 CAM0_PWDN</text>
<text x="175.3" y="70.8">CSI0_CLK_N</text>
<text x="205.7" y="70.8">CAM0_CLK_N 13</text>
<text x="244.4" y="70.9">1 CAM0_MCLK</text>
<text x="89" y="72">CSI0_LN1_N</text>
<text x="89.1" y="75.9">CSI0_LN1_P</text>
<text x="175.3" y="74.6">CSI0_CLK_P</text>
<text x="205.7" y="74.6">CAM0_CLK_P 15</text>
<text x="248.2" y="74.6">CAM0_RST</text>
<text x="205.7" y="82.2">CAM0_3V3_</text>
<text x="235.7" y="82.2">CAM0_3V3_</text>
<text x="166.4" y="98.7">CAM0_3V3_</text>
<text x="286.7" y="100.3" transform="rotate(-90 286.7 100.3)">CAM0_I2C_SDA</text>
<text x="294.3" y="100.3" transform="rotate(-90 294.3 100.3)">CAM0_I2C_SCL</text>
<text x="86.5" y="106.3">CAM0_I2C_SDA</text>
<text x="86.6" y="102.5">CAM0_I2C_SCL</text>
<text x="88.8" y="110.1">CAM0_PWDN</text>
<text x="89.1" y="114">CAM0_MCLK</text>
<text x="90.7" y="117.8">CAM0_RST</text>
<text x="89" y="126.7">CSI1_CLK_N</text>
<text x="89.1" y="130.5">CSI1_CLK_P</text>
<text x="89" y="136.8">CSI1_LN0_N</text>
<text x="260.3" y="136.8">CAM1_SCL</text>
<text x="286" y="136.8">CAM1_I2C_SCL</text>
<text x="89.1" y="140.6">CSI1_LN0_P</text>
<text x="260.3" y="139.4">CAM1_SDA</text>
<text x="285.9" y="139.4">CAM1_I2C_SDA</text>
<text x="89" y="147">CSI1_LN1_N</text>
<text x="175.3" y="149.5">CSI1_LN0_N</text>
<text x="205.7" y="149.5">CAM1_MD0_N</text>
<text x="235.4" y="149.5">CAM1_SCL</text>
<text x="89.1" y="150.8">CSI1_LN1_P</text>
<text x="175.3" y="153.3">CSI1_LN0_P</text>
<text x="205.7" y="153.3">CAM1_MD0_P</text>
<text x="235.4" y="153.3">CAM1_SDA</text>
<text x="175.3" y="160.9">CSI1_LN1_N</text>
<text x="205.7" y="160.9">CAM1_MD1_N</text>
<text x="175.3" y="164.8">CSI1_LN1_P</text>
<text x="205.7" y="164.8">CAM1_MD1_P</text>
<text x="244.4" y="164.8">1 CAM1_PWDN</text>
<text x="175.3" y="172.4">CSI1_CLK_N</text>
<text x="205.7" y="172.4">CAM1_CLK_N 13</text>
<text x="244.4" y="172.5">1 CAM1_MCLK</text>
<text x="86.6" y="177.5">CAM1_I2C_SCL</text>
<text x="175.3" y="176.2">CSI1_CLK_P</text>
<text x="205.7" y="176.2">CAM1_CLK_P 15</text>
<text x="248.2" y="176.2">CAM1_RST</text>
<text x="86.5" y="181.3">CAM1_I2C_SDA</text>
<text x="88.8" y="185.1">CAM1_PWDN</text>
<text x="205.7" y="183.8">CAM1_3V3_</text>
<text x="235.7" y="183.8">CAM1_3V3_</text>
<text x="89.1" y="188.9">CAM1_MCLK</text>
<text x="90.7" y="192.7">CAM1_RST</text>
<text x="165.1" y="202.9">CAM1_3V3_</text>
<text x="286.7" y="203.2" transform="rotate(-90 286.7 203.2)">CAM1_I2C_SDA</text>
<text x="294.3" y="203.2" transform="rotate(-90 294.3 203.2)">CAM1_I2C_SCL</text>
</g>
<g font-size="1.8" fill="#a90000">
<text x="272.3" y="34">1</text>
<text x="282.5" y="34">2</text>
<text x="272.3" y="36.6">1</text>
<text x="282.5" y="36.6">2</text>
<text x="219" y="48">1</text>
<text x="219" y="51.8">3</text>
<text x="231.7" y="48">2</text>
<text x="231.7" y="51.8">4</text>
<text x="219" y="55.6">5</text>
<text x="219" y="59.4">7</text>
<text x="231.7" y="55.6">6</text>
<text x="231.7" y="59.4">8</text>
<text x="219" y="63.2">9</text>
<text x="231.1" y="63.2">10</text>
<text x="234.2" y="63.2">2</text>
<text x="244.4" y="63.2">1</text>
<text x="218.4" y="70.9">13</text>
<text x="231.1" y="67.1">12</text>
<text x="231.1" y="70.9">14</text>
<text x="234.2" y="70.9">2</text>
<text x="244.4" y="70.9">1</text>
<text x="218.4" y="74.7">15</text>
<text x="231.1" y="74.7">16</text>
<text x="234.2" y="74.7">2</text>
<text x="244.4" y="74.7">1</text>
<text x="286.8" y="74.4" transform="rotate(-90 286.8 74.4)">2</text>
<text x="294.4" y="74.4" transform="rotate(-90 294.4 74.4)">2</text>
<text x="218.4" y="82.3">19</text>
<text x="231.1" y="78.5">18</text>
<text x="231.1" y="82.3">20</text>
<text x="286.8" y="84.5" transform="rotate(-90 286.8 84.5)">1</text>
<text x="294.4" y="84.5" transform="rotate(-90 294.4 84.5)">1</text>
<text x="194.9" y="98.8">1</text>
<text x="207.6" y="98.8">2</text>
<text x="183.9" y="102.3" transform="rotate(-90 183.9 102.3)">1</text>
<text x="191.5" y="102.3" transform="rotate(-90 191.5 102.3)">1</text>
<text x="183.9" y="109.9" transform="rotate(-90 183.9 109.9)">2</text>
<text x="191.5" y="109.9" transform="rotate(-90 191.5 109.9)">2</text>
<text x="268.5" y="110.2">3</text>
<text x="278.7" y="110.2">1</text>
<text x="278.7" y="109">2</text>
<text x="272.3" y="136.9">1</text>
<text x="282.5" y="136.9">2</text>
<text x="272.3" y="139.4">1</text>
<text x="282.5" y="139.4">2</text>
<text x="219" y="149.6">1</text>
<text x="231.7" y="149.6">2</text>
<text x="219" y="153.4">3</text>
<text x="231.7" y="153.4">4</text>
<text x="219" y="157.2">5</text>
<text x="219" y="161">7</text>
<text x="231.7" y="157.2">6</text>
<text x="231.7" y="161">8</text>
<text x="219" y="164.8">9</text>
<text x="231.1" y="164.8">10</text>
<text x="234.2" y="164.8">2</text>
<text x="244.4" y="164.8">1</text>
<text x="218.4" y="172.5">13</text>
<text x="231.1" y="168.7">12</text>
<text x="231.1" y="172.5">14</text>
<text x="234.2" y="172.5">2</text>
<text x="244.4" y="172.5">1</text>
<text x="218.4" y="176.3">15</text>
<text x="231.1" y="176.3">16</text>
<text x="234.2" y="176.3">2</text>
<text x="244.4" y="176.3">1</text>
<text x="286.8" y="177.2" transform="rotate(-90 286.8 177.2)">2</text>
<text x="294.4" y="177.2" transform="rotate(-90 294.4 177.2)">2</text>
<text x="218.4" y="183.9">19</text>
<text x="231.1" y="180.1">18</text>
<text x="231.1" y="183.9">20</text>
<text x="286.8" y="187.4" transform="rotate(-90 286.8 187.4)">1</text>
<text x="294.4" y="187.4" transform="rotate(-90 294.4 187.4)">1</text>
<text x="193.6" y="202.9">1</text>
<text x="206.3" y="202.9">2</text>
<text x="182.6" y="206.4" transform="rotate(-90 182.6 206.4)">1</text>
<text x="190.2" y="206.4" transform="rotate(-90 190.2 206.4)">1</text>
<text x="182.6" y="214.1" transform="rotate(-90 182.6 214.1)">2</text>
<text x="190.2" y="214.1" transform="rotate(-90 190.2 214.1)">2</text>
</g>
<g font-size="1.8" fill="#006464">
<text x="274.9" y="32.4">R55</text>
<text x="279.1" y="32.6">0R</text>
<text x="224.9" y="40.2">J8</text>
<text x="273.9" y="40">R56</text>
<text x="278.6" y="40">0R</text>
<text x="51.1" y="47.1">SC206EEMDA-G51-UGNDA</text>
<text x="62.6" y="44.8">U1C</text>
<text x="193.5" y="43">GND</text>
<text x="199.7" y="46.6">FL1</text>
<text x="213.5" y="42.8">HX</text>
<text x="217.2" y="42.8">JN1.27-2X10</text>
<text x="231.3" y="42.8">TP H4.9</text>
<text x="221.5" y="49.1">1</text>
<text x="221.5" y="52.9">3</text>
<text x="229.2" y="49.1">2</text>
<text x="229.2" y="52.9">4</text>
<text x="187.4" y="57">GND</text>
<text x="199.1" y="57.8">FL2</text>
<text x="211.3" y="56.7">GND</text>
<text x="221.5" y="56.7">5</text>
<text x="229.2" y="56.7">6</text>
<text x="236.7" y="56.7">GND</text>
<text x="221.5" y="60.6">7</text>
<text x="221.5" y="64.4">9</text>
<text x="228" y="64.4">10</text>
<text x="229.2" y="60.6">8</text>
<text x="236.6" y="62.6">R51</text>
<text x="240.2" y="62.6">0R</text>
<text x="187.4" y="68.4">GND</text>
<text x="197.6" y="68.9">FL3</text>
<text x="211.3" y="68.2">GND</text>
<text x="221.5" y="68.2">11</text>
<text x="221.5" y="72">13</text>
<text x="228" y="68.2">12</text>
<text x="228" y="72">14</text>
<text x="236.6" y="70.2">R53</text>
<text x="236.7" y="68.2">GND</text>
<text x="240.2" y="70.2">0R</text>
<text x="284.9" y="67.9">LDO15A_1V8</text>
<text x="221.5" y="75.8">15</text>
<text x="228" y="75.8">16</text>
<text x="236.6" y="74">R86</text>
<text x="240.2" y="74">0R</text>
<text x="285.1" y="77.2" transform="rotate(-90 285.1 77.2)">2K2</text>
<text x="292.7" y="77.2" transform="rotate(-90 292.7 77.2)">2K2</text>
<text x="193.5" y="80.6">GND</text>
<text x="211.3" y="79.6">GND</text>
<text x="221.5" y="79.6">17</text>
<text x="221.5" y="83.4">19</text>
<text x="228" y="79.6">18</text>
<text x="228" y="83.4">20</text>
<text x="236.7" y="79.6">GND</text>
<text x="285.1" y="82" transform="rotate(-90 285.1 82)">R59</text>
<text x="292.7" y="82" transform="rotate(-90 292.7 82)">R61</text>
<text x="208.5" y="94.8">CAM0_3V3</text>
<text x="194.1" y="101.7">600ohm</text>
<text x="200.7" y="96.9">L4</text>
<text x="202.9" y="101.7">100MHz</text>
<text x="181.5" y="103.7" transform="rotate(-90 181.5 103.7)">10V</text>
<text x="186.3" y="104.1" transform="rotate(-90 186.3 104.1)">C53</text>
<text x="189.1" y="104.8" transform="rotate(-90 189.1 104.8)">50V</text>
<text x="193.9" y="104.4" transform="rotate(-90 193.9 104.4)">C57</text>
<text x="181.5" y="110.7" transform="rotate(-90 181.5 110.7)">100nF</text>
<text x="189.1" y="109.5" transform="rotate(-90 189.1 109.5)">1uF</text>
<text x="274.8" y="111.4">+</text>
<text x="274.8" y="110.1">+</text>
<text x="189.7" y="118">GND</text>
<text x="264.7" y="115.2">GND</text>
<text x="274.9" y="135.2">R57</text>
<text x="279.1" y="135.5">0R</text>
<text x="224.9" y="141.8">J9</text>
<text x="273.9" y="142.8">R58</text>
<text x="278.6" y="142.8">0R</text>
<text x="193.5" y="144.6">GND</text>
<text x="199.7" y="148.2">FL4</text>
<text x="213.5" y="144.4">HX</text>
<text x="217.2" y="144.4">JN1.27-2X10</text>
<text x="231.3" y="144.4">TP H4.9</text>
<text x="221.5" y="150.7">1</text>
<text x="221.5" y="154.5">3</text>
<text x="229.2" y="150.7">2</text>
<text x="229.2" y="154.5">4</text>
<text x="187.4" y="158.6">GND</text>
<text x="199.1" y="159.4">FL5</text>
<text x="211.3" y="158.3">GND</text>
<text x="221.5" y="158.3">5</text>
<text x="229.2" y="158.3">6</text>
<text x="236.7" y="158.3">GND</text>
<text x="221.5" y="162.2">7</text>
<text x="221.5" y="166">9</text>
<text x="228" y="166">10</text>
<text x="229.2" y="162.2">8</text>
<text x="236.6" y="164.2">R88</text>
<text x="240.2" y="164.2">0R</text>
<text x="187.4" y="170">GND</text>
<text x="197.6" y="170.5">FL6</text>
<text x="211.3" y="169.8">GND</text>
<text x="221.5" y="169.8">11</text>
<text x="221.5" y="173.6">13</text>
<text x="228" y="169.8">12</text>
<text x="228" y="173.6">14</text>
<text x="236" y="171.8">R1100R</text>
<text x="236.7" y="169.8">GND</text>
<text x="284.7" y="172.1">LDO15A_1V8</text>
<text x="221.5" y="177.4">15</text>
<text x="228" y="177.4">16</text>
<text x="236" y="175.6">R1110R</text>
<text x="193.5" y="182.2">GND</text>
<text x="211.3" y="181.2">GND</text>
<text x="221.5" y="181.2">17</text>
<text x="221.5" y="185">19</text>
<text x="228" y="181.2">18</text>
<text x="228" y="185">20</text>
<text x="236.7" y="181.2">GND</text>
<text x="285.1" y="184.9" transform="rotate(-90 285.1 184.9)">R60</text>
<text x="285.1" y="180.1" transform="rotate(-90 285.1 180.1)">2K2</text>
<text x="292.7" y="184.9" transform="rotate(-90 292.7 184.9)">R62</text>
<text x="292.7" y="180.1" transform="rotate(-90 292.7 180.1)">2K2</text>
<text x="86.4" y="202.8">TP27</text>
<text x="199.4" y="201">L6</text>
<text x="207.2" y="199">CAM1_3V3</text>
<text x="86.4" y="206.6">TP28</text>
<text x="180.2" y="207.8" transform="rotate(-90 180.2 207.8)">10V</text>
<text x="185" y="208.3" transform="rotate(-90 185 208.3)">C55</text>
<text x="187.8" y="209" transform="rotate(-90 187.8 209)">50V</text>
<text x="192.6" y="208.5" transform="rotate(-90 192.6 208.5)">C59</text>
<text x="192.8" y="205.8">600ohm</text>
<text x="201.6" y="205.8">100MHz</text>
<text x="86.4" y="210.4">TP29</text>
<text x="180.2" y="214.9" transform="rotate(-90 180.2 214.9)">100nF</text>
<text x="187.8" y="213.6" transform="rotate(-90 187.8 213.6)">1uF</text>
<text x="188.5" y="222.1">GND</text>
</g>
<g font-size="1.4" fill="#a90000">
<text x="195.3" y="47" transform="rotate(-90 195.3 47)">5</text>
<text x="77.2" y="51.8">157</text>
<text x="188" y="51.8">2</text>
<text x="188.6" y="48">1</text>
<text x="201.3" y="48">4</text>
<text x="202" y="51.8">3</text>
<text x="77.2" y="55.6">196</text>
<text x="188.6" y="59.4">1</text>
<text x="195.3" y="58.4" transform="rotate(-90 195.3 58.4)">5</text>
<text x="195.3" y="54.6" transform="rotate(-90 195.3 54.6)">6</text>
<text x="201.3" y="59.4">4</text>
<text x="77.2" y="62">158</text>
<text x="77.2" y="65.8">197</text>
<text x="188" y="63.2">2</text>
<text x="202" y="63.2">3</text>
<text x="188.6" y="70.9">1</text>
<text x="195.3" y="69.8" transform="rotate(-90 195.3 69.8)">5</text>
<text x="195.3" y="66" transform="rotate(-90 195.3 66)">6</text>
<text x="201.3" y="70.9">4</text>
<text x="77.2" y="72.1">159</text>
<text x="77.2" y="75.9">198</text>
<text x="188" y="74.7">2</text>
<text x="195.3" y="77.4" transform="rotate(-90 195.3 77.4)">6</text>
<text x="202" y="74.7">3</text>
<text x="77.2" y="82.3">160</text>
<text x="77.2" y="86.1">199</text>
<text x="77.2" y="92.5">161</text>
<text x="77.2" y="96.3">200</text>
<text x="77.6" y="102.6">83</text>
<text x="77.6" y="106.4">84</text>
<text x="77.6" y="110.2">80</text>
<text x="77.6" y="114">74</text>
<text x="77.6" y="117.9">79</text>
<text x="77.6" y="126.7">63</text>
<text x="77.6" y="130.6">64</text>
<text x="77.6" y="136.9">65</text>
<text x="77.6" y="140.7">66</text>
<text x="77.6" y="147.1">67</text>
<text x="188.6" y="149.6">1</text>
<text x="195.3" y="148.6" transform="rotate(-90 195.3 148.6)">5</text>
<text x="201.3" y="149.6">4</text>
<text x="77.6" y="150.9">68</text>
<text x="188" y="153.4">2</text>
<text x="202" y="153.4">3</text>
<text x="77.6" y="157.2">72</text>
<text x="77.6" y="161">73</text>
<text x="188.6" y="161">1</text>
<text x="195.3" y="160" transform="rotate(-90 195.3 160)">5</text>
<text x="195.3" y="156.2" transform="rotate(-90 195.3 156.2)">6</text>
<text x="201.3" y="161">4</text>
<text x="77.6" y="167.4">70</text>
<text x="188" y="164.8">2</text>
<text x="195.3" y="167.6" transform="rotate(-90 195.3 167.6)">6</text>
<text x="202" y="164.8">3</text>
<text x="77.6" y="171.2">71</text>
<text x="188.6" y="172.5">1</text>
<text x="195.3" y="171.4" transform="rotate(-90 195.3 171.4)">5</text>
<text x="201.3" y="172.5">4</text>
<text x="77.2" y="177.5">166</text>
<text x="188" y="176.3">2</text>
<text x="195.3" y="179" transform="rotate(-90 195.3 179)">6</text>
<text x="202" y="176.3">3</text>
<text x="77.2" y="181.4">205</text>
<text x="77.6" y="185.2">82</text>
<text x="77.6" y="189">75</text>
<text x="77.6" y="192.8">81</text>
<text x="77.2" y="201.7">163</text>
<text x="77.2" y="205.5">164</text>
<text x="77.2" y="209.3">165</text>
</g>
<g font-size="1.4" fill="#006464">
<text x="66.5" y="52.8">CSI0_CLK_N</text>
<text x="66.6" y="56.6">CSI0_CLK_P</text>
<text x="66.5" y="63">CSI0_LN0_N</text>
<text x="66.6" y="66.8">CSI0_LN0_P</text>
<text x="66.5" y="73.1">CSI0_LN1_N</text>
<text x="66.6" y="76.9">CSI0_LN1_P</text>
<text x="66.5" y="83.3">CSI0_LN2_N</text>
<text x="66.6" y="87.1">CSI0_LN2_P</text>
<text x="66.5" y="93.4">CSI0_LN3_N</text>
<text x="66.6" y="97.3">CSI0_LN3_P</text>
<text x="64.6" y="107.4">CAM0_I2C_SDA</text>
<text x="64.6" y="103.6">CAM0_I2C_SCL</text>
<text x="66.4" y="111.2">CAM0_PWDN</text>
<text x="66.6" y="115">CAM0_MCLK</text>
<text x="67.9" y="118.8">CAM0_RST</text>
<text x="267.3" y="117.3">LTPL-C0676WPGB</text>
<text x="66.5" y="127.7">CSI1_CLK_N</text>
<text x="66.6" y="131.5">CSI1_CLK_P</text>
<text x="66.5" y="137.9">CSI1_LN0_N</text>
<text x="66.6" y="141.7">CSI1_LN0_P</text>
<text x="66.5" y="148.1">CSI1_LN1_N</text>
<text x="66.6" y="151.9">CSI1_LN1_P</text>
<text x="66.5" y="158.2">CSI1_LN2_N</text>
<text x="66.6" y="162">CSI1_LN2_P</text>
<text x="66.5" y="168.4">CSI1_LN3_N</text>
<text x="66.6" y="172.2">CSI1_LN3_P</text>
<text x="64.6" y="178.5">CAM1_I2C_SCL</text>
<text x="64.6" y="182.3">CAM1_I2C_SDA</text>
<text x="66.4" y="186.2">CAM1_PWDN</text>
<text x="66.6" y="190">CAM1_MCLK</text>
<text x="67.9" y="193.8">CAM1_RST</text>
<text x="66.4" y="202.7">CAM2_PWDN</text>
<text x="67.9" y="206.5">CAM2_RST</text>
<text x="66.6" y="210.3">CAM2_MCLK</text>
</g>
<g font-size=".7" fill="#006464">
<text x="185.6" y="54.5">LCFE121002A900TG</text>
<text x="186.3" y="65.7">LCFE121002A900TG</text>
<text x="185.8" y="77.4">LCFE121002A900TG</text>
<text x="185.6" y="156.1">LCFE121002A900TG</text>
<text x="186.3" y="167.3">LCFE121002A900TG</text>
<text x="185.8" y="179">LCFE121002A900TG</text>
</g>
</svg>
